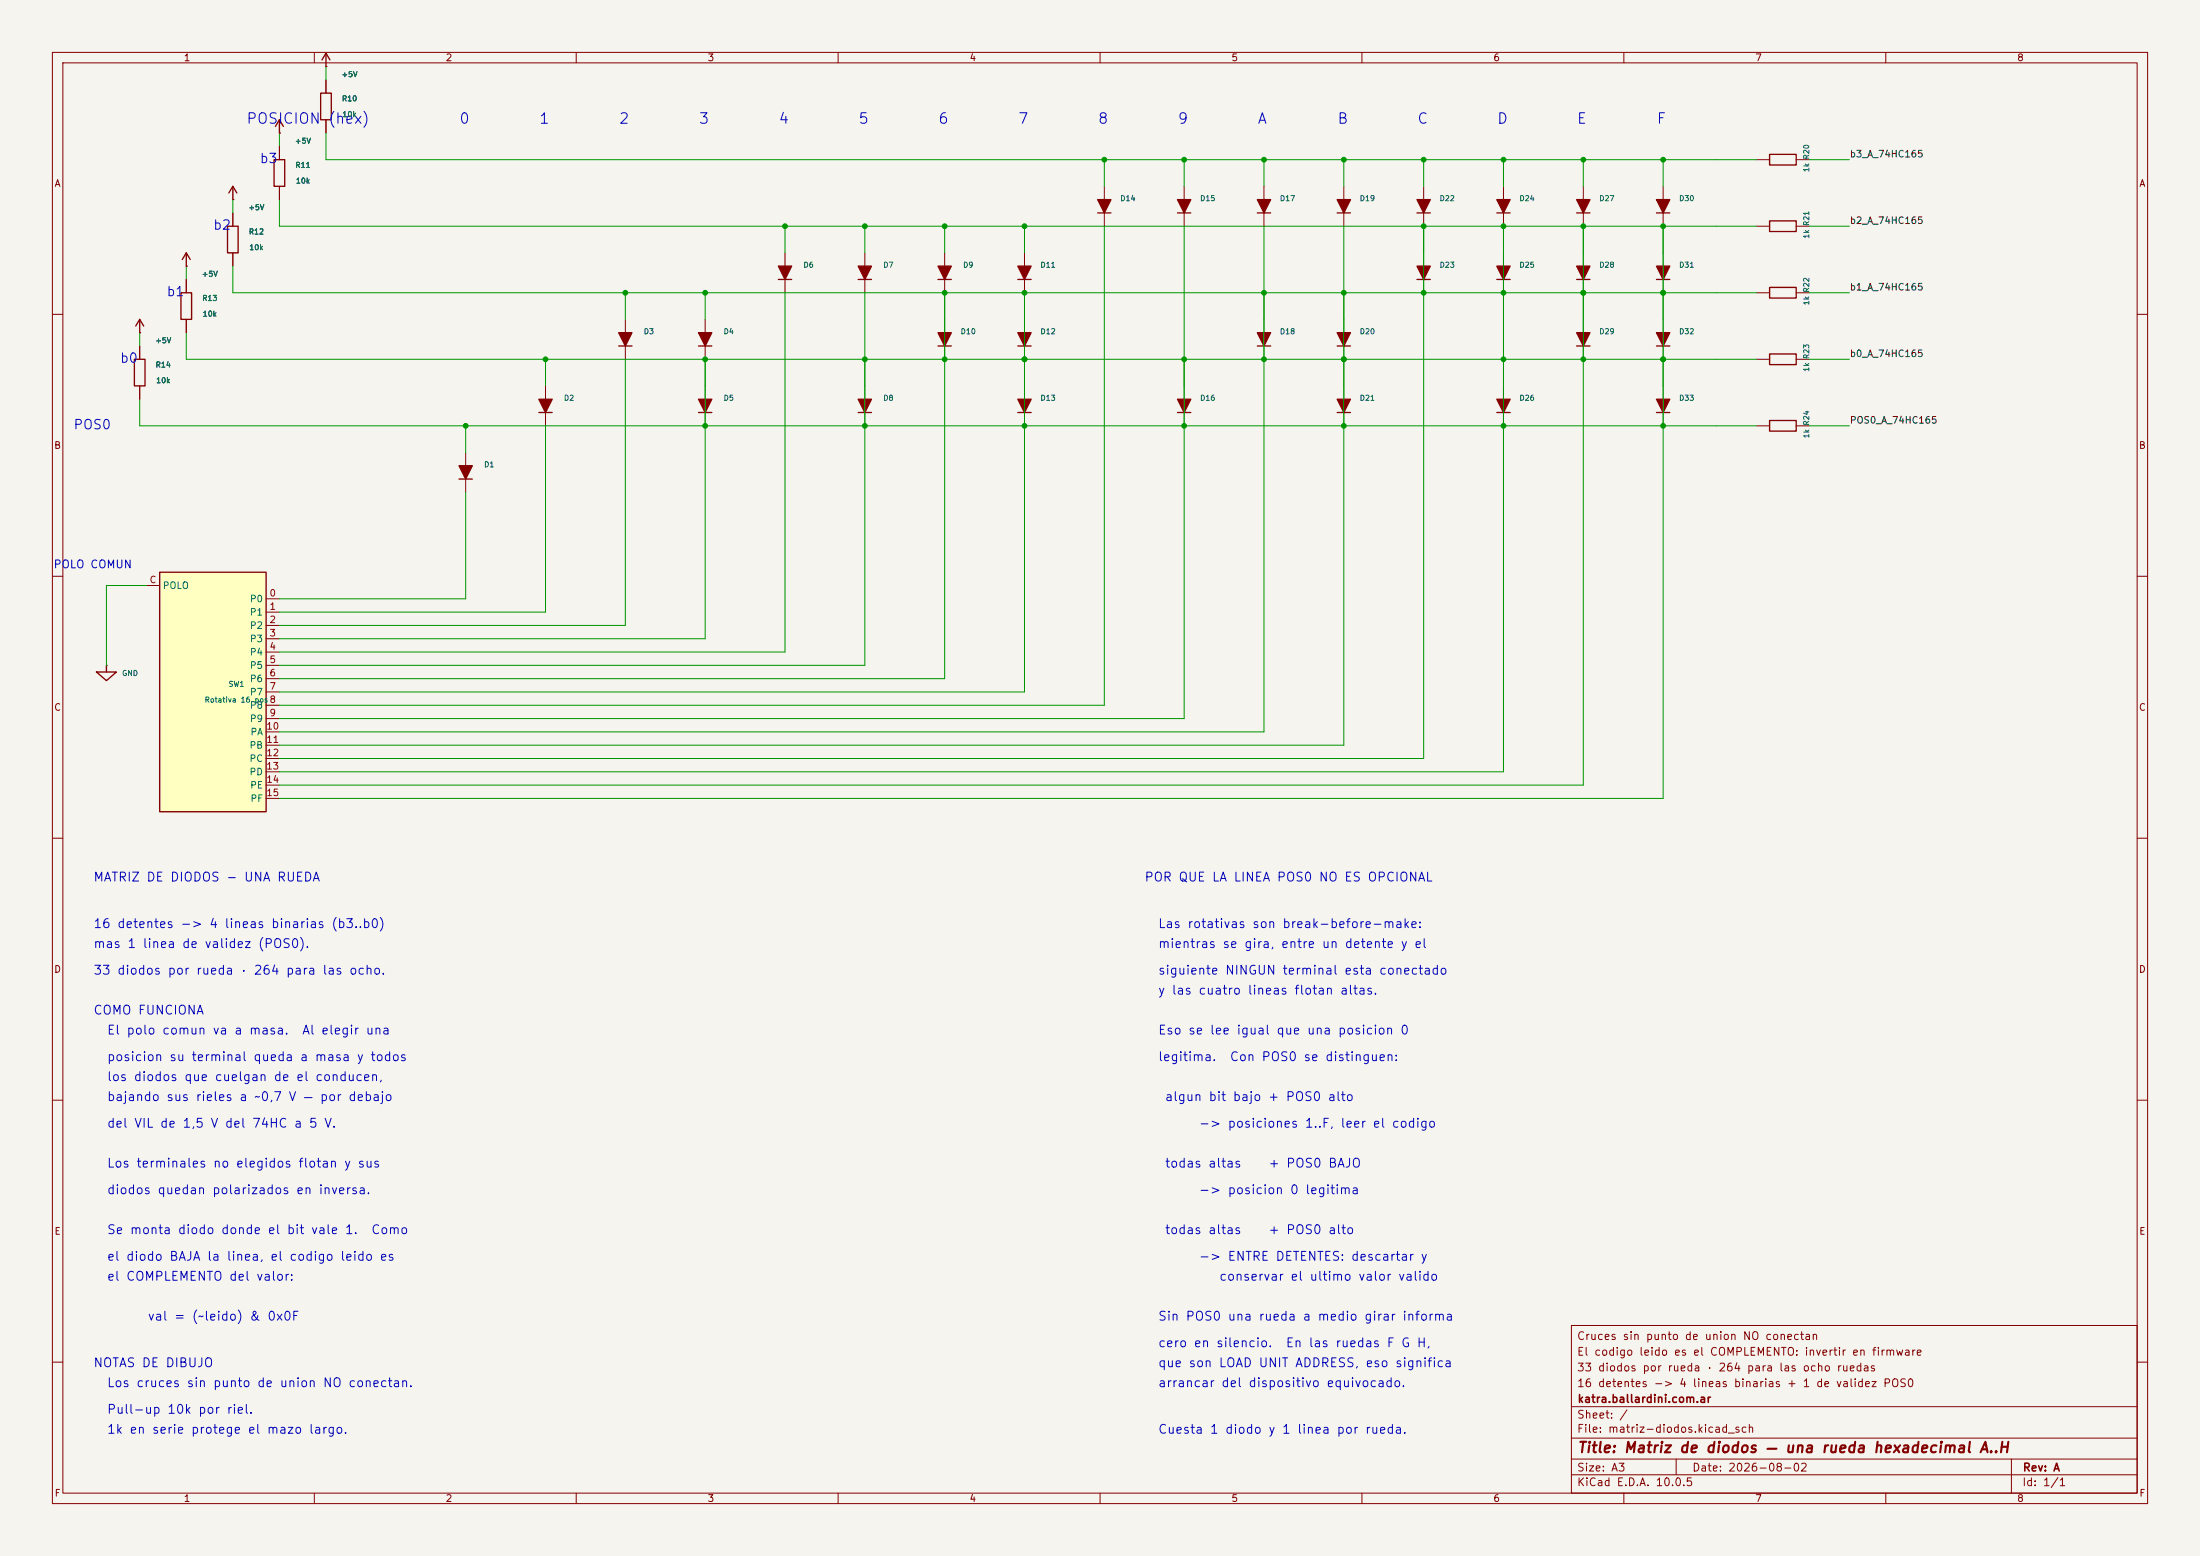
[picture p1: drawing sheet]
<svg xmlns="http://www.w3.org/2000/svg" width="420mm" height="297mm" viewBox="0 0 420 297" stroke-linecap="round" stroke-linejoin="round" font-family="sans-serif">
<path d="M0 0h420v297h-420z" fill="#f5f4ef" stroke="#f5f4ef" stroke-width=".19"/>
<g fill="none" stroke="#840000" stroke-width=".19">
<path d="M10 10h400v277h-400zM12 12h396v273h-396zM60 10v2M62.2 12.7h.1M62.2 15.2v2.6M110 10v2M160 10v2M210 10v2M260 10v2M310 10v2M360 10v2M62.2 22.9v2.5"/>
<path d="M210.8 35.6v2.5M226.1 35.6v2.5M241.3 35.6v2.5M256.5 35.6v2.5M271.8 35.6v2.5M287 35.6v2.5M302.3 35.6v2.5M317.5 35.6v2.5M335.3 30.5h2.5M342.9 30.5h2.5M35.6 50.8h.1M149.9 48.3v2.5"/>
<path d="M149.9 53.3v2.6M165.1 48.3v2.5M165.1 53.3v2.6M180.3 48.3v2.5M180.3 53.3v2.6M195.6 48.3v2.5M195.6 53.3v2.6M210.8 40.6v2.6M226.1 40.6v2.6M241.3 40.6v2.6M256.5 40.6v2.6M271.8 40.6v2.6"/>
<path d="M271.8 48.3v2.5M271.8 53.3v2.6M287 40.6v2.6M287 48.3v2.5M287 53.3v2.6M302.3 40.6v2.6M302.3 48.3v2.5M302.3 53.3v2.6M317.5 40.6v2.6M317.5 48.3v2.5M317.5 53.3v2.6M335.3 43.2h2.5"/>
<path d="M335.3 55.9h2.5M342.9 43.2h2.5M342.9 55.9h2.5M10 60h2M104.1 73.7v2.5M104.1 78.7v2.6M119.4 61v2.5M119.4 66v2.6M134.6 61v2.5M134.6 66v2.6M134.6 73.7v2.5M134.6 78.7v2.6"/>
<path d="M165.1 73.7v2.5M165.1 78.7v2.6M180.3 61v2.5M180.3 66v2.6M195.6 61v2.5M195.6 66v2.6M195.6 73.7v2.5M195.6 78.7v2.6M226.1 73.7v2.5M226.1 78.7v2.6M241.3 61v2.5M241.3 66v2.6"/>
<path d="M256.5 61v2.5M256.5 66v2.6M256.5 73.7v2.5M256.5 78.7v2.6M287 73.7v2.5M287 78.7v2.6M302.3 61v2.5M302.3 66v2.6M317.5 61v2.5M317.5 66v2.6M317.5 73.7v2.5M317.5 78.7v2.6"/>
<path d="M335.3 68.6h2.5M342.9 68.6h2.5M408 60h2M88.9 86.4v2.5M88.9 91.4v2.6M335.3 81.3h2.5M342.9 81.3h2.5M10 110h2M408 110h2M10 160h2M408 160h2M10 210h2"/>
<path d="M408 210h2M300 253h108v32h-108zM10 260h2M300 278.5h108M300 274.5h108M300 268.5h108M320 278.5v3M384 278.5v6.5M408 260h2M60 285v2M110 285v2M160 285v2"/>
<path d="M210 285v2M260 285v2M300 281.5h108M310 285v2M360 285v2"/>
</g>
<g fill="#840000" stroke="#840000" stroke-width=".25">
<path d="M301 50.8h2.5l-1.2 2.5z"/>
<path d="M316.2 50.8h2.6l-1.3 2.5z"/>
<path d="M255.3 63.5h2.5l-1.3 2.5z"/>
<path d="M255.3 76.2h2.5l-1.3 2.5z"/>
<path d="M285.7 50.8h2.6l-1.3 2.5z"/>
<path d="M255.3 38.1h2.5l-1.3 2.5z"/>
<path d="M270.5 38.1h2.5l-1.2 2.5z"/>
<path d="M270.5 50.8h2.5l-1.2 2.5z"/>
<path d="M285.7 38.1h2.6l-1.3 2.5z"/>
<path d="M285.7 76.2h2.6l-1.3 2.5z"/>
<path d="M163.8 50.8h2.6l-1.3 2.5z"/>
<path d="M316.2 38.1h2.6l-1.3 2.5z"/>
<path d="M179.1 63.5h2.5l-1.3 2.5z"/>
<path d="M102.9 76.2h2.5l-1.3 2.5z"/>
<path d="M179.1 50.8h2.5l-1.3 2.5z"/>
<path d="M194.3 63.5h2.5l-1.2 2.5z"/>
<path d="M194.3 50.8h2.5l-1.2 2.5z"/>
<path d="M194.3 76.2h2.5l-1.2 2.5z"/>
<path d="M224.8 76.2h2.5l-1.2 2.5z"/>
<path d="M148.6 50.8h2.5l-1.2 2.5z"/>
<path d="M240 63.5h2.6l-1.3 2.5z"/>
<path d="M163.8 76.2h2.6l-1.3 2.5z"/>
<path d="M301 38.1h2.5l-1.2 2.5z"/>
<path d="M316.2 76.2h2.6l-1.3 2.5z"/>
<path d="M209.5 38.1h2.6l-1.3 2.5z"/>
<path d="M224.8 38.1h2.5l-1.2 2.5z"/>
<path d="M316.2 63.5h2.6l-1.3 2.5z"/>
<path d="M301 63.5h2.5l-1.2 2.5z"/>
<path d="M240 38.1h2.6l-1.3 2.5z"/>
<path d="M133.3 63.5h2.6l-1.3 2.5z"/>
<path d="M118.1 63.5h2.5l-1.2 2.5z"/>
<path d="M87.6 88.9h2.6l-1.3 2.5z"/>
<path d="M133.3 76.2h2.6l-1.3 2.5z"/>
</g>
<g fill="none" stroke="#840000" stroke-width=".25">
<path d="M61.2 17.8h2v5.1h-2zM61.5 11.4l.7-1.2 .8 1.2M62.2 10.2v2.5M337.8 29.5h5.1v2h-5.1zM34.8 49.5l.8-1.2 .7 1.2M35.6 48.3v2.5M148.6 53.3h2.5M163.8 53.3h2.6M179.1 53.3h2.5M194.3 53.3h2.5M209.5 40.6h2.6M224.8 40.6h2.5"/>
<path d="M240 40.6h2.6M255.3 40.6h2.5M270.5 53.3h2.5M270.5 40.6h2.5M285.7 53.3h2.6M285.7 40.6h2.6M301 53.3h2.5M301 40.6h2.5M316.2 53.3h2.6M316.2 40.6h2.6M337.8 42.2h5.1v2h-5.1zM337.8 54.9h5.1v2h-5.1z"/>
<path d="M102.9 78.7h2.5M118.1 66h2.5M133.3 66h2.6M133.3 78.7h2.6M163.8 78.7h2.6M179.1 66h2.5M194.3 66h2.5M194.3 78.7h2.5M224.8 78.7h2.5M240 66h2.6M255.3 66h2.5M255.3 78.7h2.5"/>
<path d="M285.7 78.7h2.6M301 66h2.5M316.2 66h2.6M316.2 78.7h2.6M337.8 67.6h5.1v2h-5.1zM87.6 91.4h2.6M337.8 80.3h5.1v2h-5.1z"/>
</g>
<path d="M30.5 109.2h20.3v45.7h-20.3z" fill="#ffffc2"/>
<g fill="none" stroke="#840000" stroke-width=".25">
<path d="M43.7 36.8l.7-1.2 .8 1.2M44.4 35.6v2.5M52.3 30.5h2.1v5.1h-2.1zM52.6 24.1l.7-1.2 .8 1.2M53.3 22.9v2.5M34.5 55.9h2.1v5.1h-2.1zM43.4 43.2h2.1v5.1h-2.1zM25.7 68.6h2v5.1h-2zM25.9 62.2l.8-1.2 .7 1.2M26.7 61v2.5M30.5 109.2h20.3v45.7h-20.3zM18.4 128.3h3.8l-1.9 1.6z"/>
<path d="M20.3 127v1.3"/>
</g>
<g fill="none" stroke="#840000" stroke-width=".19">
<path d="M62.2 12.7h.1M62.2 15.2v2.6M44.4 38.1h.1M53.3 25.4h.1M53.3 27.9v2.6M53.3 35.6v2.5M62.2 22.9v2.5M35.6 50.8h.1M35.6 53.3v2.6M44.4 40.6v2.6M44.4 48.3v2.5M26.7 63.5h.1"/>
<path d="M26.7 66v2.6M26.7 73.7v2.5M35.6 61v2.5M27.9 111.8h2.6M50.8 114.3h2.5M50.8 116.8h2.5M50.8 119.4h2.5M20.3 127h.1M50.8 121.9h2.5M50.8 124.5h2.5M50.8 127h2.5M50.8 129.5h2.5"/>
<path d="M50.8 132.1h2.5M50.8 134.6h2.5M50.8 137.2h2.5M50.8 139.7h2.5M50.8 142.2h2.5M50.8 144.8h2.5M50.8 147.3h2.5M50.8 149.9h2.5M50.8 152.4h2.5"/>
</g>
<g fill="none" stroke="#009600" stroke-width=".19">
<path d="M62.2 12.7v2.5M44.4 38.1v2.5M53.3 25.4v2.5M53.3 38.1v5.1h282M62.2 25.4v5.1h273.1M210.8 30.5v5.1M226.1 30.5v5.1M241.3 30.5v5.1M256.5 30.5v5.1M271.8 30.5v5.1M287 30.5v5.1M302.3 30.5v5.1"/>
<path d="M317.5 30.5v5.1M345.4 30.5h7.7M35.6 50.8v2.5M44.4 50.8v5.1h290.9M119.4 55.9v5.1M134.6 55.9v5.1M149.9 55.9v68.6h-96.6M149.9 43.2v5.1M165.1 43.2v5.1M165.1 55.9v71.1h-111.8M180.3 43.2v5.1M180.3 55.9v73.6h-127"/>
<path d="M195.6 55.9v76.2h-142.3M195.6 43.2v5.1M210.8 43.2v91.4h-157.5M226.1 43.2v94h-172.8M241.3 43.2v96.5h-188M256.5 43.2v99h-203.2M271.8 43.2v101.6h-218.5M287 43.2v104.1h-233.7M302.3 43.2v106.7h-249M317.5 43.2v109.2h-264.2M345.4 43.2h7.7M345.4 55.9h7.7"/>
<path d="M26.7 76.2v5.1h308.6M26.7 63.5v2.5M35.6 63.5v5.1h299.7M104.1 68.6v5.1M119.4 68.6v50.8h-66.1M134.6 68.6v53.3h-81.3M345.4 68.6h7.7M88.9 81.3v5.1M88.9 94v20.3h-35.6M104.1 81.3v35.5h-50.8M345.4 81.3h7.7M27.9 111.8h-7.6v15.2"/>
</g>
<g fill="#009600" stroke="#009600" stroke-width=".19">
<circle cx="287" cy="30.5" r=".46"/>
<circle cx="302.3" cy="30.5" r=".46"/>
<circle cx="302.3" cy="43.2" r=".46"/>
<circle cx="256.5" cy="68.6" r=".46"/>
<circle cx="256.5" cy="81.3" r=".46"/>
<circle cx="271.8" cy="55.9" r=".46"/>
<circle cx="271.8" cy="43.2" r=".46"/>
<circle cx="256.5" cy="30.5" r=".46"/>
<circle cx="271.8" cy="30.5" r=".46"/>
<circle cx="287" cy="43.2" r=".46"/>
<circle cx="256.5" cy="55.9" r=".46"/>
<circle cx="287" cy="81.3" r=".46"/>
<circle cx="287" cy="55.9" r=".46"/>
<circle cx="287" cy="68.6" r=".46"/>
<circle cx="88.9" cy="81.3" r=".46"/>
<circle cx="104.1" cy="68.6" r=".46"/>
<circle cx="180.3" cy="68.6" r=".46"/>
<circle cx="180.3" cy="43.2" r=".46"/>
<circle cx="180.3" cy="55.9" r=".46"/>
<circle cx="195.6" cy="81.3" r=".46"/>
<circle cx="195.6" cy="68.6" r=".46"/>
<circle cx="195.6" cy="43.2" r=".46"/>
<circle cx="195.6" cy="55.9" r=".46"/>
<circle cx="241.3" cy="68.6" r=".46"/>
<circle cx="241.3" cy="55.9" r=".46"/>
<circle cx="226.1" cy="68.6" r=".46"/>
<circle cx="226.1" cy="81.3" r=".46"/>
<circle cx="210.8" cy="30.5" r=".46"/>
<circle cx="226.1" cy="30.5" r=".46"/>
<circle cx="241.3" cy="30.5" r=".46"/>
<circle cx="119.4" cy="55.9" r=".46"/>
<circle cx="134.6" cy="68.6" r=".46"/>
<circle cx="134.6" cy="55.9" r=".46"/>
<circle cx="165.1" cy="68.6" r=".46"/>
<circle cx="149.9" cy="43.2" r=".46"/>
<circle cx="165.1" cy="81.3" r=".46"/>
<circle cx="165.1" cy="43.2" r=".46"/>
<circle cx="134.6" cy="81.3" r=".46"/>
<circle cx="302.3" cy="55.9" r=".46"/>
<circle cx="317.5" cy="30.5" r=".46"/>
<circle cx="302.3" cy="68.6" r=".46"/>
<circle cx="317.5" cy="68.6" r=".46"/>
<circle cx="317.5" cy="81.3" r=".46"/>
<circle cx="317.5" cy="55.9" r=".46"/>
<circle cx="317.5" cy="43.2" r=".46"/>
</g>
<g font-size="2" fill="#0000c2">
<text x="46.9" y="24.1">POSICION</text>
<text x="62.5" y="24.1">(hex)</text>
<text x="87.5" y="24.1">0</text>
<text x="102.8" y="24.1">1</text>
<text x="118" y="24.1">2</text>
<text x="133.3" y="24.1">3</text>
<text x="148.5" y="24.1">4</text>
<text x="163.7" y="24.1">5</text>
<text x="179" y="24.1">6</text>
<text x="194.2" y="24.1">7</text>
<text x="209.5" y="24.1">8</text>
<text x="224.7" y="24.1">9</text>
<text x="239.9" y="24.1">A</text>
<text x="255.2" y="24.1">B</text>
<text x="270.4" y="24.1">C</text>
<text x="285.7" y="24.1">D</text>
<text x="300.9" y="24.1">E</text>
<text x="316.1" y="24.1">F</text>
</g>
<text font-size="2" fill="#840000" x="301" y="277.8">Title: Matriz de diodos — una rueda hexadecimal A..H</text>
<g font-size="1.8" fill="#0000c2">
<text x="49.5" y="31.6">b3</text>
<text x="40.6" y="44.3">b2</text>
<text x="31.7" y="57">b1</text>
<text x="22.8" y="69.7">b0</text>
<text x="13.9" y="82.4">POS0</text>
</g>
<g font-size="1.7" fill="#0000c2">
<text x="17.7" y="168.7">MATRIZ DE DIODOS - UNA RUEDA</text>
<text x="218.4" y="168.7">POR QUE LA LINEA POS0 NO ES OPCIONAL</text>
<text x="17.7" y="177.6">16 detentes -&gt; 4 lineas binarias (b3..b0)</text>
<text x="221" y="177.6">Las rotativas son break-before-make:</text>
<text x="17.7" y="181.4">mas 1 linea de validez (POS0).</text>
<text x="221" y="181.4">mientras se gira, entre un detente y el</text>
<text x="17.7" y="186.5">33 diodos por rueda · 264 para las ocho.</text>
<text x="221" y="190.3">y las cuatro lineas flotan altas.</text>
<text x="221" y="186.5">siguiente NINGUN terminal esta conectado</text>
<text x="17.7" y="194.1">COMO FUNCIONA</text>
<text x="20.3" y="197.9">El polo comun va a masa.</text>
<text x="57.5" y="197.9">Al elegir una</text>
<text x="221" y="197.9">Eso se lee igual que una posicion 0</text>
<text x="20.3" y="203">posicion su terminal queda a masa y todos</text>
<text x="221" y="203">legitima.</text>
<text x="234.6" y="203">Con POS0 se distinguen:</text>
<text x="20.3" y="206.8">los diodos que cuelgan de el conducen,</text>
<text x="20.3" y="210.6">bajando sus rieles a ~0,7 V — por debajo</text>
<text x="20.3" y="215.7">del VIL de 1,5 V del 74HC a 5 V.</text>
<text x="222.3" y="210.6">algun bit bajo + POS0 alto</text>
<text x="228.7" y="215.7">-&gt; posiciones 1..F, leer el codigo</text>
<text x="20.3" y="223.3">Los terminales no elegidos flotan y sus</text>
<text x="222.3" y="223.3">todas altas</text>
<text x="242" y="223.3">+ POS0 BAJO</text>
<text x="20.3" y="228.4">diodos quedan polarizados en inversa.</text>
<text x="228.7" y="228.4">-&gt; posicion 0 legitima</text>
<text x="20.3" y="236">Se monta diodo donde el bit vale 1.</text>
<text x="70.7" y="236">Como</text>
<text x="222.3" y="236">todas altas</text>
<text x="242" y="236">+ POS0 alto</text>
<text x="20.3" y="241.1">el diodo BAJA la linea, el codigo leido es</text>
<text x="20.3" y="244.9">el COMPLEMENTO del valor:</text>
<text x="228.7" y="241.1">-&gt; ENTRE DETENTES: descartar y</text>
<text x="232.6" y="244.9">conservar el ultimo valor valido</text>
<text x="28.1" y="252.5">val = (~leido) &amp; 0x0F</text>
<text x="221" y="252.5">Sin POS0 una rueda a medio girar informa</text>
<text x="221" y="257.6">cero en silencio.</text>
<text x="245.3" y="257.6">En las ruedas F G H,</text>
<text x="17.7" y="261.4">NOTAS DE DIBUJO</text>
<text x="221" y="261.4">que son LOAD UNIT ADDRESS, eso significa</text>
<text x="20.3" y="265.2">Los cruces sin punto de union NO conectan.</text>
<text x="221" y="265.2">arrancar del dispositivo equivocado.</text>
<text x="20.3" y="270.3">Pull-up 10k por riel.</text>
<text x="20.3" y="274.1">1k en serie protege el mazo largo.</text>
<text x="221" y="274.1">Cuesta 1 diodo y 1 linea por rueda.</text>
</g>
<text font-size="1.5" fill="#0000c2" x="10.1" y="108.8">POLO COMUN</text>
<g font-size="1.5" fill="#840000">
<text x="300.9" y="256.1">Cruces sin punto de union NO conectan</text>
<text x="300.9" y="262.1">33 diodos por rueda · 264 para las ocho ruedas</text>
<text x="300.9" y="259.1">El codigo leido es el COMPLEMENTO: invertir en firmware</text>
<text x="300.9" y="265.1">16 detentes -&gt; 4 lineas binarias + 1 de validez POS0</text>
<text x="301" y="268.1">katra.ballardini.com.ar</text>
<text x="300.9" y="273.8">File: matriz-diodos.kicad_sch</text>
<text x="300.9" y="271.1">Sheet: /</text>
<text x="300.9" y="281.2">Size: A3</text>
<text x="322.9" y="281.2">Date: 2026-08-02</text>
<text x="386" y="281.2">Rev: A</text>
<text x="300.9" y="284">KiCad E.D.A. 10.0.5</text>
<text x="385.9" y="284">Id: 1/1</text>
</g>
<g font-size="1.3" fill="#840000">
<text x="35" y="12">1</text>
<text x="85" y="12">2</text>
<text x="135" y="12">3</text>
<text x="185" y="12">4</text>
<text x="235" y="12">5</text>
<text x="285" y="12">6</text>
<text x="335" y="12">7</text>
<text x="385" y="12">8</text>
<text x="10.3" y="36">A</text>
<text x="408.3" y="36">A</text>
<text x="10.2" y="86">B</text>
<text x="408.2" y="86">B</text>
<text x="10.2" y="136">C</text>
<text x="408.2" y="136">C</text>
<text x="10.2" y="186">D</text>
<text x="408.2" y="186">D</text>
<text x="10.3" y="236">E</text>
<text x="408.3" y="236">E</text>
<text x="10.3" y="286">F</text>
<text x="35" y="287">1</text>
<text x="85" y="287">2</text>
<text x="135" y="287">3</text>
<text x="185" y="287">4</text>
<text x="235" y="287">5</text>
<text x="285" y="287">6</text>
<text x="335" y="287">7</text>
<text x="385" y="287">8</text>
<text x="408.3" y="286">F</text>
</g>
<g font-size="1.3" fill="#0f0f0f">
<text x="353" y="30.4">b3_A_74HC165</text>
<text x="353" y="43.1">b2_A_74HC165</text>
<text x="353" y="55.8">b1_A_74HC165</text>
<text x="353" y="68.5">b0_A_74HC165</text>
<text x="353" y="81.2">POS0_A_74HC165</text>
</g>
<g font-size="1.3" fill="#a90000">
<text x="28.4" y="111.6">C</text>
<text x="51.3" y="114.2">0</text>
<text x="51.3" y="116.7">1</text>
<text x="51.3" y="119.2">2</text>
<text x="51.3" y="121.8">3</text>
<text x="51.3" y="124.3">4</text>
<text x="51.3" y="126.9">5</text>
<text x="51.3" y="129.4">6</text>
<text x="51.3" y="131.9">7</text>
<text x="51.3" y="134.5">8</text>
<text x="51.3" y="137">9</text>
<text x="50.7" y="139.6">10</text>
<text x="50.7" y="142.1">11</text>
<text x="50.7" y="144.6">12</text>
<text x="50.7" y="147.2">13</text>
<text x="50.7" y="149.7">14</text>
<text x="50.7" y="152.3">15</text>
</g>
<g font-size="1.3" fill="#006464">
<text x="31" y="112.7">POLO</text>
<text x="47.6" y="115.3">P0</text>
<text x="47.6" y="117.8">P1</text>
<text x="47.6" y="120.3">P2</text>
<text x="47.6" y="122.9">P3</text>
<text x="47.6" y="125.4">P4</text>
<text x="47.6" y="128">P5</text>
<text x="47.6" y="130.5">P6</text>
<text x="47.6" y="133">P7</text>
<text x="47.6" y="135.6">P8</text>
<text x="47.5" y="143.2">PB</text>
<text x="47.6" y="138.1">P9</text>
<text x="47.7" y="140.7">PA</text>
<text x="47.5" y="145.7">PC</text>
<text x="47.5" y="148.3">PD</text>
<text x="47.6" y="150.8">PE</text>
<text x="47.7" y="153.4">PF</text>
</g>
<g font-size="1" fill="#006464">
<text x="65.1" y="15">+5V</text>
<text x="65.2" y="19.6">R10</text>
<text x="65.3" y="22.6">10k</text>
<text x="56.2" y="27.7">+5V</text>
<text x="56.3" y="32.3">R11</text>
<text x="56.4" y="35.3">10k</text>
<text x="345.6" y="33" transform="rotate(-90 345.6 33)">1k R20</text>
<text x="47.3" y="40.4">+5V</text>
<text x="213.8" y="38.6">D14</text>
<text x="229" y="38.6">D15</text>
<text x="244.2" y="38.6">D17</text>
<text x="259.5" y="38.6">D19</text>
<text x="274.7" y="38.6">D22</text>
<text x="290" y="38.6">D24</text>
<text x="305.2" y="38.6">D27</text>
<text x="320.4" y="38.6">D30</text>
<text x="47.4" y="45">R12</text>
<text x="47.5" y="48">10k</text>
<text x="345.6" y="45.7" transform="rotate(-90 345.6 45.7)">1k R21</text>
<text x="38.4" y="53.1">+5V</text>
<text x="153.3" y="51.3">D6</text>
<text x="168.5" y="51.3">D7</text>
<text x="183.8" y="51.3">D9</text>
<text x="198.5" y="51.3">D11</text>
<text x="274.7" y="51.3">D23</text>
<text x="290" y="51.3">D25</text>
<text x="305.2" y="51.3">D28</text>
<text x="320.4" y="51.3">D31</text>
<text x="38.5" y="57.7">R13</text>
<text x="345.6" y="58.4" transform="rotate(-90 345.6 58.4)">1k R22</text>
<text x="29.5" y="65.8">+5V</text>
<text x="38.6" y="60.7">10k</text>
<text x="122.8" y="64">D3</text>
<text x="138" y="64">D4</text>
<text x="183.3" y="64">D10</text>
<text x="198.5" y="64">D12</text>
<text x="244.2" y="64">D18</text>
<text x="259.5" y="64">D20</text>
<text x="305.2" y="64">D29</text>
<text x="320.4" y="64">D32</text>
<text x="29.6" y="70.4">R14</text>
<text x="345.6" y="71.1" transform="rotate(-90 345.6 71.1)">1k R23</text>
<text x="29.7" y="73.4">10k</text>
<text x="107.6" y="76.7">D2</text>
<text x="138" y="76.7">D5</text>
<text x="168.5" y="76.7">D8</text>
<text x="198.5" y="76.7">D13</text>
<text x="229" y="76.7">D16</text>
<text x="259.5" y="76.7">D21</text>
<text x="290" y="76.7">D26</text>
<text x="320.4" y="76.7">D33</text>
<text x="345.6" y="83.8" transform="rotate(-90 345.6 83.8)">1k R24</text>
<text x="92.3" y="89.4">D1</text>
<text x="23.2" y="129.3">GND</text>
<text x="43.5" y="131.3">SW1</text>
<text x="39" y="134.3">Rotativa 16 pos</text>
</g>
</svg>
